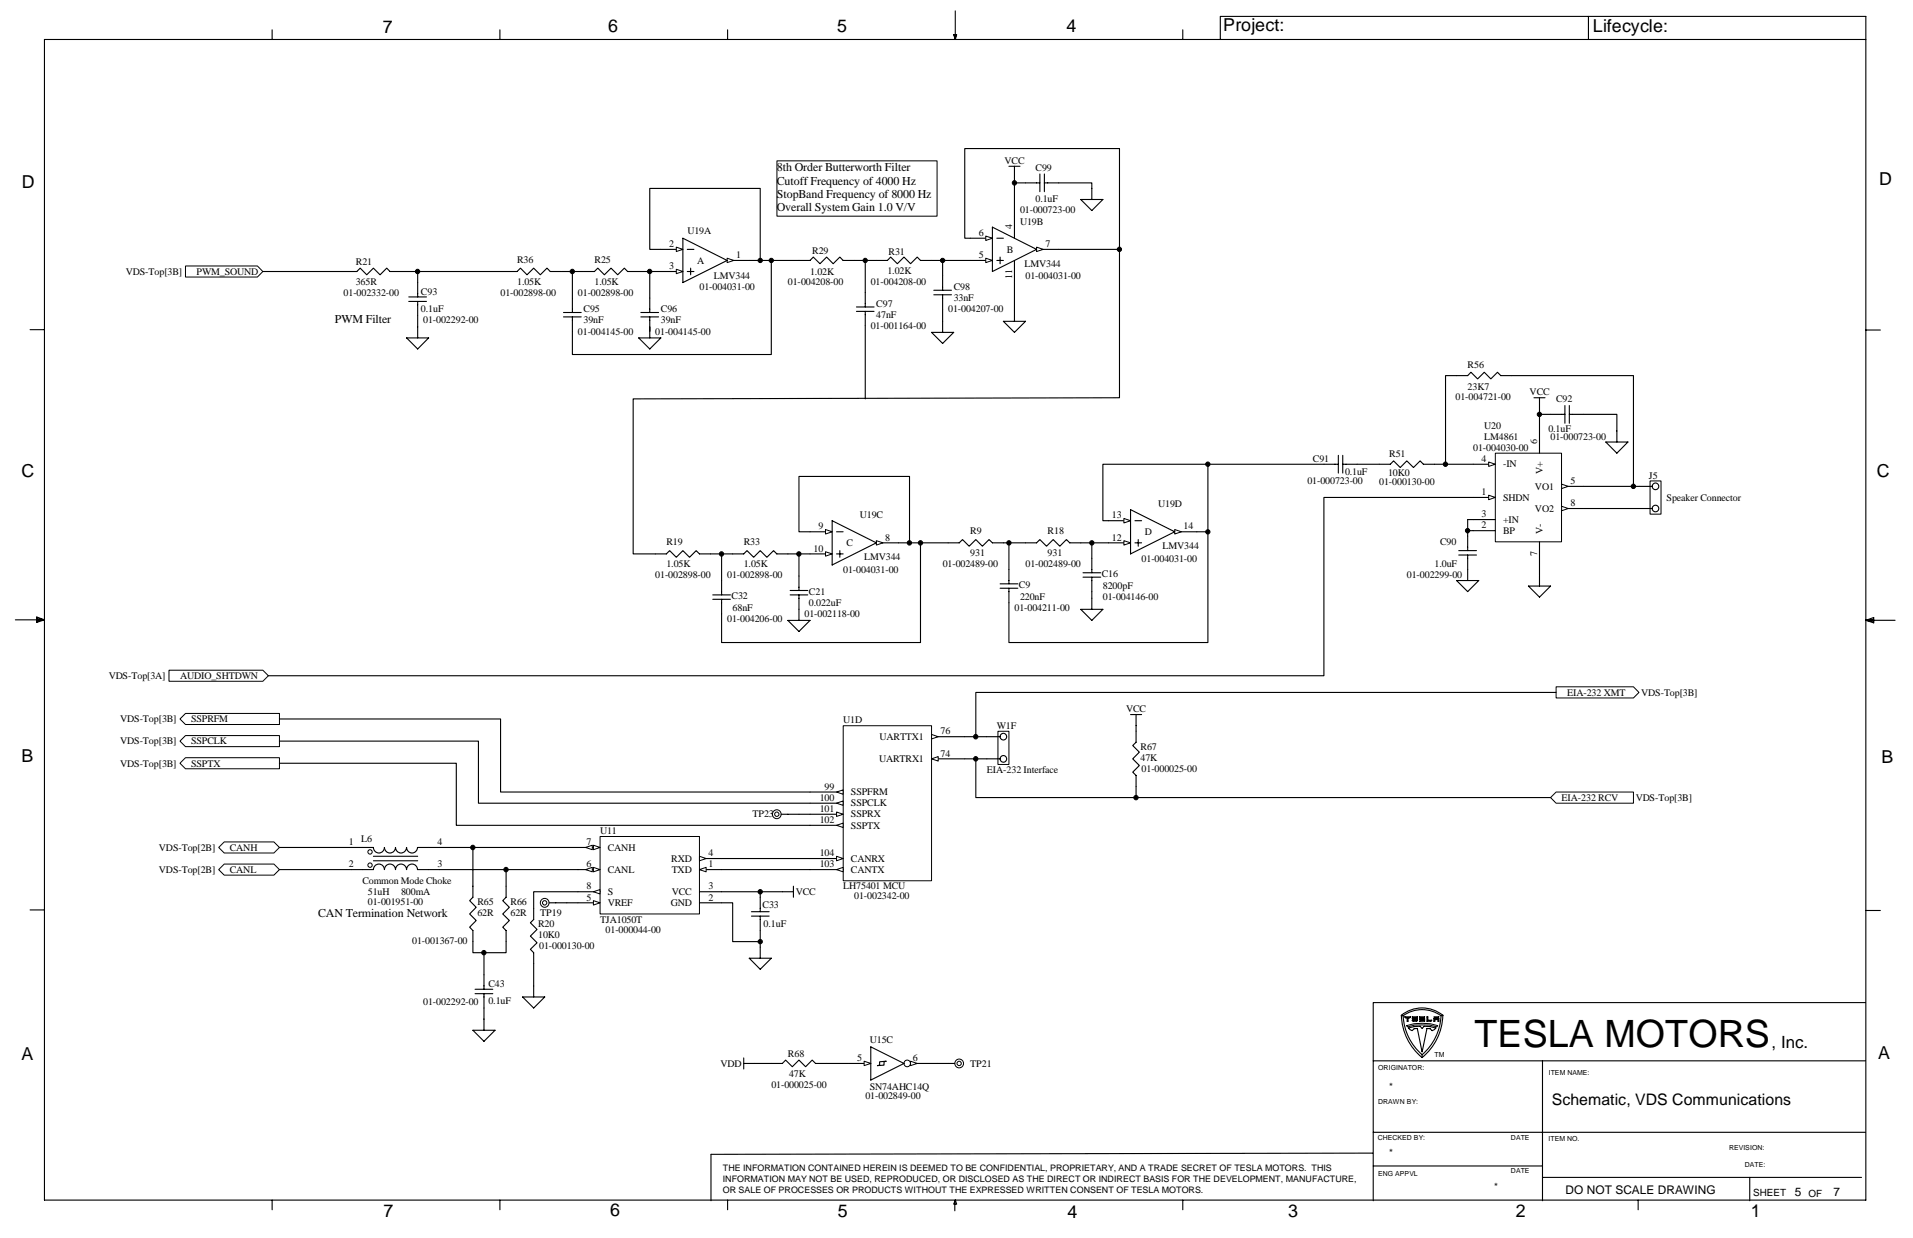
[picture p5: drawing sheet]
<svg xmlns="http://www.w3.org/2000/svg" width="432mm" height="279mm" viewBox="0 0 432 279" stroke-linecap="round" stroke-linejoin="round" font-family="sans-serif">
<g fill="none" stroke="#000" stroke-width=".25">
<path d="M61.4 6.7v2.2M112.8 6.7v2.2M164.2 6.7v2.2M215.3 7.8h.6l-.3 1.1zM215.4 7.8l.2 1.1M215.6 2.5v6.4M215.7 7.8l-.1 1.1M267 6.7v2.2M275.4 8.9v-5.2h145.8v267.1h-411.2v-261.9h411.2M358.5 3.7v5.2M6.8 74.4h3.2M421.2 74.5h3.2"/>
<path d="M3.5 139.9h6.5M8.3 139.6l1.7 .3M8.3 139.3l1.7 .6-1.7 .6zM10 139.9l-1.7 .2M421.2 140h6.6M421.2 140l1.7-.6v1.2zM421.2 140l1.7 .2M422.9 139.8l-1.7 .2M6.8 205.4h3.2M421.2 205.5h3.2M310 239.4h111.1M316.3 229.2a7.4 7.4 0 0 1 9.4 0"/>
<path d="M316.3 229.2l.4 .1a7.3 7.3 0 0 1 8.6 0M316.3 229.2a12.8 12.8 0 0 0 4.7 9.5M316.7 229.3a12.3 12.3 0 0 0 4.3 8.7M317.1 229.5h1.3M317.1 229.5l.2 .2h.3v.8h.2v-.8h.4l.2-.2M317.9 232l1.3-.3 1.4-.1 .4 .5 .4-.5 1.4 .1 1.3 .3-.8 .6-.5-.4-.7-.1-1.1 5.3-1.1-5.3-.7 .1-.5 .4zM318.8 229.9h1.1l-.2 .2h-.7zM319 230.5h.7l.3-.2h-1.2l.2 .2M319.9 229.5l-.2 .2h-.7l-.2-.2h1.2M321 238.1v.6M321.6 229.5l-.2 .2h-.7v.2h.9v.6h-1.2l.3-.2M321.6 229.5h-1.2v.6h1v.2h-.7"/>
<path d="M322.1 229.5h.2v.8h.9l-.1 .1-1 .1zM323.7 229.9h1.1v.6h-.2v-.4h-.7v.4h-.2zM324.8 229.5l-.2 .2h-.8l-.1-.2h1.1M325.3 229.2a12.3 12.3 0 0 1-4.3 8.8M325.7 229.1a12.7 12.7 0 0 1-4.7 9.6M325.7 229.1l-.4 .1M348.2 239.4v31.6M421.1 226.3h-111.1v44.7M310 255.5h111.1M61.4 270.8v2.2M112.8 270.8v2.2M164.2 270.8v2.2"/>
<path d="M215.5 271.1v2.2M215.6 270.8l.3 1h-.6zM267 270.8v2.2M309.8 260.2l-149.3 .3v10.5M310 263.1h38.2M348.2 265.7h72M369.8 270.8v2.2M394.9 265.7v5.3"/>
</g>
<path d="M317.5 231.5a12 12 0 0 1 7 0l-.2 .3a12.5 12.5 0 0 0-6.6 0z" fill="none" stroke="#000" stroke-width=".23"/>
<path d="M190.4 163.8h19.9v35h-19.9z" fill="#fff"/>
<path d="M190.3 163.8h20v35h-20z" fill="none" stroke="#000" stroke-width=".23"/>
<path d="M182.8 178.8h7.5" fill="none" stroke="#000" stroke-width=".25"/>
<path d="M188.8 178.8l1.5-.5v1z" fill="#fff" stroke="#000" stroke-width=".23"/>
<path d="M182.8 181.3h7.5" fill="none" stroke="#000" stroke-width=".25"/>
<path d="M188.8 181.3l1.5-.5v1z" fill="#fff" stroke="#000" stroke-width=".23"/>
<path d="M182.8 183.8h7.5" fill="none" stroke="#000" stroke-width=".25"/>
<path d="M188.8 183.3l1.5 .5-1.5 .5z" fill="#fff" stroke="#000" stroke-width=".23"/>
<path d="M182.8 186.3h7.5" fill="none" stroke="#000" stroke-width=".25"/>
<path d="M188.8 186.3l1.5-.5v1z" fill="#fff" stroke="#000" stroke-width=".23"/>
<path d="M182.8 196.3h7.5" fill="none" stroke="#000" stroke-width=".25"/>
<path d="M188.8 196.3l1.5-.6v1.1z" fill="#fff" stroke="#000" stroke-width=".23"/>
<path d="M182.8 193.8h7.5" fill="none" stroke="#000" stroke-width=".25"/>
<path d="M188.8 193.3l1.5 .5-1.5 .5z" fill="#fff" stroke="#000" stroke-width=".23"/>
<path d="M210.3 171.3h7.5" fill="none" stroke="#000" stroke-width=".25"/>
<path d="M210.3 171.3l1.5-.5v1z" fill="#fff" stroke="#000" stroke-width=".23"/>
<path d="M210.3 166.3h7.5" fill="none" stroke="#000" stroke-width=".25"/>
<path d="M210.3 165.8l1.5 .5-1.5 .5z" fill="#fff" stroke="#000" stroke-width=".23"/>
<path d="M169.1 216.3h5l-2.5 2.5zM169.6 205.8h4M169.6 206.8h4M171.6 213.8v2.5M171.6 202.5v3.3M171.6 206.8v3.2M176.6 201.3h2.5M179.1 200v2.5M118 225h5l-2.5 2.5zM120.5 222.5v2.5" fill="none" stroke="#000" stroke-width=".25"/>
<g fill="#fff" stroke="#000" stroke-width=".23">
<path d="M49.4 191.3l1.2-1.3h11.2l1.3 1.3-1.3 1.2h-11.2z" fill-rule="evenodd"/>
<path d="M49.4 196.3l1.2-1.3h11.2l1.3 1.3-1.3 1.2h-11.2z" fill-rule="evenodd"/>
</g>
<path d="M217.8 171.3h5M217.8 166.3h5M162.9 203.8h2.5v8.7h6.2M171.6 201.3h5M171.6 210v3.8" fill="none" stroke="#000" stroke-width=".25"/>
<path d="M38.1 151.3h21.2l1.3 1.2-1.3 1.3h-21.2z" fill-rule="evenodd" fill="#fff" stroke="#000" stroke-width=".23"/>
<g fill="none" stroke="#000" stroke-width=".25">
<path d="M92.3 67h4M92.3 68h4M94.3 63.8v3.2M94.3 68v3.3M350 93.5h3.2M353.2 91.5v4M354.2 93.5h3.3M354.2 91.5v4M298.8 104.8h3.3M302.1 102.8v4M303.1 104.8h3.2M303.1 102.8v4"/>
<path d="M79.3 191.3h5a1.24 1.24 0 0 0 1.2 1.2 1.24 1.24 0 0 0 1.3-1.2 1.25 1.25 0 0 0 1.2 1.2 1.25 1.25 0 0 0 1.3-1.2 1.25 1.25 0 0 0 1.2 1.2 1.25 1.25 0 0 0 1.3-1.2 1.24 1.24 0 0 0 1.2 1.2 1.24 1.24 0 0 0 1.2-1.2M79.3 196.3h5a1.24 1.24 0 0 1 1.2-1.3 1.24 1.24 0 0 1 1.3 1.3 1.25 1.25 0 0 1 1.2-1.3 1.25 1.25 0 0 1 1.3 1.3 1.25 1.25 0 0 1 1.2-1.3 1.25 1.25 0 0 1 1.3 1.3 1.24 1.24 0 0 1 1.2-1.3 1.24 1.24 0 0 1 1.2 1.3M84.3 194.3h10M84.3 193.3h10M94.3 196.3h5M99.3 191.3h-5M106.7 212.5v2.5h7.5v-2.5M109.2 215v8.3M120.5 217.5v5M130.5 201.3h-10v3.7M106.7 232.5h5l-2.5 2.5zM107.2 223.3h4"/>
<path d="M107.2 224.3h4M109.2 224.3v8.2"/>
</g>
<g fill="#fff" stroke="#000" stroke-width=".23">
<circle cx="83.5" cy="195.3" r=".49"/>
<circle cx="83.5" cy="192.3" r=".49"/>
</g>
<path d="M63.1 191.3h16.2M63.1 196.3h16.2M162.9 196.3h19.9M162.9 193.8h19.9M162.9 201.3h8.7v1.2" fill="none" stroke="#000" stroke-width=".25"/>
<path d="M135.5 188.8h22.4v17.5h-22.4z" fill="#fff"/>
<path d="M135.4 188.8h22.5v17.5h-22.5z" fill="none" stroke="#000" stroke-width=".23"/>
<path d="M130.5 191.3h4.9" fill="none" stroke="#000" stroke-width=".25"/>
<g fill="#fff" stroke="#000" stroke-width=".23">
<path d="M133.9 190.8l1.5 .5-1.5 .5z"/>
<path d="M132.2 191.3l1.5-.5v1z"/>
</g>
<path d="M130.5 196.3h4.9" fill="none" stroke="#000" stroke-width=".25"/>
<g fill="#fff" stroke="#000" stroke-width=".23">
<path d="M133.9 195.7l1.5 .6-1.5 .5z"/>
<path d="M132.2 196.3l1.5-.6v1.1z"/>
</g>
<path d="M130.5 201.3h4.9" fill="none" stroke="#000" stroke-width=".25"/>
<path d="M133.9 201.3l1.5-.5v1z" fill="#fff" stroke="#000" stroke-width=".23"/>
<path d="M157.9 196.3h5" fill="none" stroke="#000" stroke-width=".25"/>
<path d="M157.9 196.3l1.5-.6v1.1z" fill="#fff" stroke="#000" stroke-width=".23"/>
<path d="M157.9 193.8h5M157.9 203.8h5M157.9 201.3h5" fill="none" stroke="#000" stroke-width=".25"/>
<path d="M157.9 193.3l1.5 .5-1.5 .5z" fill="#fff" stroke="#000" stroke-width=".23"/>
<path d="M130.5 203.8h4.9" fill="none" stroke="#000" stroke-width=".25"/>
<path d="M133.9 203.3l1.5 .5-1.5 .5z" fill="#fff" stroke="#000" stroke-width=".23"/>
<path d="M99.3 191.3h31.2M99.3 196.3h31.2M106.7 191.3v11.2l-.7 .8 1.5 1.5-1.5 1.5 1.5 1.5-1.5 1.5 .7 .7v2.5M114.2 196.3v6.2l-.7 .8 1.5 1.5-1.5 1.5 1.5 1.5-1.5 1.5 .7 .7v2.5M167.9 238.8v2.5M167.9 240h8.7l.7-.8 1.5 1.5 1.5-1.5 1.5 1.5 1.5-1.5 .8 .8h7.5" fill="none" stroke="#000" stroke-width=".25"/>
<g fill="#fff" stroke="#000" stroke-width=".23">
<circle cx="122.9" cy="203.8" r=".99"/>
<circle cx="122.9" cy="203.8" r=".49"/>
</g>
<path d="M124 203.8h6.5" fill="none" stroke="#000" stroke-width=".25"/>
<g fill="#fff" stroke="#000" stroke-width=".23">
<circle cx="216.5" cy="240" r=".99"/>
<circle cx="216.5" cy="240" r=".49"/>
</g>
<path d="M120.5 205v2.5l-.8 .8 1.5 1.5-1.5 1.5 1.5 1.5-1.5 1.4 .8 .8v2.5M209 240h6.5" fill="none" stroke="#000" stroke-width=".25"/>
<path d="M41.9 60h16.2l1.2 1.3-1.2 1.2h-16.2z" fill-rule="evenodd" fill="#fff" stroke="#000" stroke-width=".23"/>
<path d="M346.2 89.8h2.5M347.5 89.8v7.5M357.5 93.5h7.5v6.3M362.5 99.8h5l-2.5 2.5zM306.3 104.8h7.5l.8-.8 1.5 1.5 1.4-1.5 1.5 1.5 1.5-1.5 .8 .8h11.2M332.5 112.3h-33.7v40.2h-238.2M370 109.8h2.4M370 114.8h2.4M345 132.3h5l-2.5 2.5zM347.5 129.8v2.5" fill="none" stroke="#000" stroke-width=".25"/>
<path d="M372.5 108.6h2.4v7.4h-2.4z" fill="#fff"/>
<path d="M372.4 108.5h2.5v7.5h-2.5z" fill="none" stroke="#000" stroke-width=".23"/>
<g fill="none" stroke="#000" stroke-width=".25">
<path d="M372.4 109.8h.5M372.4 114.8h.5M329.3 125.3h4M329.3 124.3h4M331.3 121v3.3M331.3 125.3v3.2"/>
<circle cx="373.7" cy="109.8" r=".74"/>
<circle cx="373.7" cy="114.8" r=".74"/>
</g>
<g fill="#fff" stroke="#000" stroke-width=".23">
<path d="M351.2 155h17.5l1.3 1.3-1.3 1.2h-17.5z" fill-rule="evenodd"/>
<path d="M350 180l1.2-1.2h17.5v2.5h-17.5z" fill-rule="evenodd"/>
</g>
<path d="M351.2 156.3h-130.9v10M220.3 171.3v8.7h129.7" fill="none" stroke="#000" stroke-width=".25"/>
<path d="M337.5 102.3h15v20h-15z" fill="#fff"/>
<path d="M337.5 102.3h15v20h-15z" fill="none" stroke="#000" stroke-width=".23"/>
<path d="M332.5 117.3h5M332.5 119.8h5M332.5 112.3h5" fill="none" stroke="#000" stroke-width=".25"/>
<path d="M336 111.8l1.5 .5-1.5 .5z" fill="#fff" stroke="#000" stroke-width=".23"/>
<path d="M332.5 104.8h5" fill="none" stroke="#000" stroke-width=".25"/>
<path d="M336 104.3l1.5 .5-1.5 .5z" fill="#fff" stroke="#000" stroke-width=".23"/>
<path d="M352.5 109.8h5" fill="none" stroke="#000" stroke-width=".25"/>
<path d="M352.5 109.3l1.5 .5-1.5 .5z" fill="#fff" stroke="#000" stroke-width=".23"/>
<path d="M352.5 114.8h5" fill="none" stroke="#000" stroke-width=".25"/>
<path d="M352.5 114.3l1.5 .5-1.5 .5z" fill="#fff" stroke="#000" stroke-width=".23"/>
<path d="M328.8 84.8h-2.5v20M341.2 84.8h27.5v25M347.5 97.3v5M357.5 109.8h12.5M357.5 114.8h12.5M347.5 122.3v7.5M255.2 161.3h2.5M256.4 161.3v6.2l-.7 .8 1.5 1.5-1.5 1.5 1.5 1.5-1.5 1.5 .7 .7v5M204 240h5" fill="none" stroke="#000" stroke-width=".25"/>
<g fill="#fff" stroke="#000" stroke-width=".23">
<path d="M205.5 239.5l1.5 .5-1.5 .5z"/>
<circle cx="204.8" cy="240" r=".74"/>
</g>
<path d="M191.6 240h5" fill="none" stroke="#000" stroke-width=".25"/>
<path d="M195.1 239.5l1.5 .5-1.5 .5z" fill="#fff" stroke="#000" stroke-width=".23"/>
<g fill="none" stroke="#000" stroke-width=".25">
<path d="M149.2 56.3h-2.5v-13.8h24.9v16.3M169.1 58.8h11.2M174.1 58.8v21.2h-44.9v-5.2M192.8 58.8h5M195.3 58.8v7.2M210.3 58.8h8.7M219 53.8h-1.2v-20.3h34.9v22.8h-13.7M59.3 61.3h18.7M90.5 61.3h23.7M91.8 76.3h5l-2.5 2.5zM94.3 61.3v2.5M94.3 71.3v5"/>
<path d="M126.7 61.3h2.5M131.7 61.3h-2.5v6M144.2 76.3h5l-2.5 2.5zM144.2 61.3h5M146.7 61.3v6M146.7 73.8v2.5M210.3 75h5l-2.5 2.5zM212.8 72.5v2.5M226.5 72.5h5l-2.5 2.5zM229 70v2.5M196.6 236.3l7.4 3.7-7.4 3.8zM198.5 239.6l1.5-.1-.5 .1v.8l-1.4 .1 .4-.1z"/>
</g>
<path d="M175.4 36.3h36.1v12.5h-36.1z" fill="#fff"/>
<path d="M175.4 36.3h36.1v12.5h-36.1z" fill="none" stroke="#000" stroke-width=".23"/>
<g fill="none" stroke="#000" stroke-width=".25">
<path d="M227.7 37.5h2.5M229 37.5v2.5M234.7 39.3v4M235.7 39.3v4M180.3 58.8h2.5l.8-.8 1.5 1.5 1.5-1.5 1.5 1.5 1.5-1.5 .7 .8h2.5M197.8 58.8h2.5l.7-.8 1.5 1.5 1.5-1.5 1.5 1.5 1.5-1.5 .8 .8h2.5M234.7 41.3h-5.7M235.7 41.3h10.7v3.7M243.9 45h5l-2.5 2.5zM78 61.3h2.5l.8-.8 1.5 1.5 1.5-1.5 1.5 1.5 1.5-1.5 .7 .8h2.5M328.8 84.8h2.5l.7-.8 1.5 1.5 1.5-1.5 1.5 1.5 1.5-1.5 .8 .8h2.4M222.8 166.3h2.4"/>
<path d="M222.8 171.3h2.4"/>
</g>
<path d="M225.3 165.1h2.4v7.4h-2.4z" fill="#fff"/>
<path d="M225.3 165h2.4v7.5h-2.4z" fill="none" stroke="#000" stroke-width=".23"/>
<g fill="none" stroke="#000" stroke-width=".25">
<path d="M149.2 56.3h4.9M250.2 117.5h-1.3v-12.7h23.7v15.2h-2.4M147.9 125h2.5l.8-.7 1.5 1.5 1.4-1.5 1.5 1.5 1.5-1.5 .8 .7h5M177.8 125h5M178.4 133.3h3.9M178.4 134.3h3.9M180.3 125v8.3M180.3 134.3v5.7M182.8 120h-2.5v-12.5h25v15M202.8 122.5h13.7l.8-.7 1.5 1.5 1.5-1.5 1.4 1.5 1.5-1.5 .8 .7h3.7v6M231.5 122.5h2.5l.7-.7 1.5 1.5 1.5-1.5 1.5 1.5 1.5-1.5 .8 .7h8.7M243.9 137.5h5l-2.5 2.5z"/>
<path d="M246.4 135v2.5M177.8 140h5l-2.5 2.5zM225.2 166.3h.5M225.2 171.3h.5"/>
<circle cx="226.5" cy="166.3" r=".74"/>
<circle cx="226.5" cy="171.3" r=".74"/>
</g>
<path d="M152.7 55.8l1.4 .5-1.4 .5z" fill="#fff" stroke="#000" stroke-width=".23"/>
<path d="M149.2 61.3h4.9" fill="none" stroke="#000" stroke-width=".25"/>
<path d="M152.7 60.8l1.4 .5-1.4 .5z" fill="#fff" stroke="#000" stroke-width=".23"/>
<path d="M164.1 58.8h5" fill="none" stroke="#000" stroke-width=".25"/>
<path d="M164.1 58.3l1.5 .5-1.5 .5z" fill="#fff" stroke="#000" stroke-width=".23"/>
<path d="M154.1 53.8l10 5-10 5zM155.1 56.3h1.5M219 58.8h5M155.1 61.3h1.5M155.9 60.5v1.5" fill="none" stroke="#000" stroke-width=".25"/>
<path d="M222.5 58.3l1.5 .5-1.5 .5z" fill="#fff" stroke="#000" stroke-width=".23"/>
<path d="M219 53.8h5" fill="none" stroke="#000" stroke-width=".25"/>
<path d="M222.5 53.3l1.5 .5-1.5 .5z" fill="#fff" stroke="#000" stroke-width=".23"/>
<path d="M234 56.3h5" fill="none" stroke="#000" stroke-width=".25"/>
<path d="M234 55.8l1.5 .5-1.5 .5z" fill="#fff" stroke="#000" stroke-width=".23"/>
<path d="M224 51.3l10 5-10 5zM225 53.8h1.5M225 58.8h1.5M225.7 58v1.5M229 48.8v5M229 58.8v5M197.8 122.5h5" fill="none" stroke="#000" stroke-width=".25"/>
<path d="M197.8 122l1.5 .5-1.5 .5z" fill="#fff" stroke="#000" stroke-width=".23"/>
<path d="M182.8 125h5" fill="none" stroke="#000" stroke-width=".25"/>
<path d="M186.3 124.5l1.5 .5-1.5 .5z" fill="#fff" stroke="#000" stroke-width=".23"/>
<path d="M182.8 120h5" fill="none" stroke="#000" stroke-width=".25"/>
<path d="M186.3 119.5l1.5 .5-1.5 .5z" fill="#fff" stroke="#000" stroke-width=".23"/>
<path d="M187.8 117.5l10 5-10 5zM188.8 120h1.5M188.8 125h1.5M189.6 124.3v1.5M265.2 120h5" fill="none" stroke="#000" stroke-width=".25"/>
<path d="M265.2 119.5l1.5 .5-1.5 .5z" fill="#fff" stroke="#000" stroke-width=".23"/>
<path d="M250.2 122.5h5" fill="none" stroke="#000" stroke-width=".25"/>
<path d="M253.7 122l1.5 .5-1.5 .5z" fill="#fff" stroke="#000" stroke-width=".23"/>
<path d="M250.2 117.5h5" fill="none" stroke="#000" stroke-width=".25"/>
<path d="M253.7 117l1.5 .5-1.5 .5z" fill="#fff" stroke="#000" stroke-width=".23"/>
<path d="M229 40v8.8M195.3 73.5v16.5M229 63.8v6.2M255.2 115l10 5-10 5zM256.2 117.5h1.5M272.6 104.8h26.2M227.7 122.5h3.8M256.2 122.5h1.5M256.9 121.8v1.5M272.6 120v25h-44.9v-9" fill="none" stroke="#000" stroke-width=".25"/>
<g fill="#fff" stroke="#000" stroke-width=".23">
<path d="M40.6 162.3l1.3-1.3h21.2v2.5h-21.2z" fill-rule="evenodd"/>
<path d="M40.6 167.3l1.3-1.3h21.2v2.5h-21.2z" fill-rule="evenodd"/>
<path d="M40.6 172.3l1.3-1.3h21.2v2.5h-21.2z" fill-rule="evenodd"/>
</g>
<g fill="none" stroke="#000" stroke-width=".25">
<path d="M212.8 58.8v6.7M114.2 61.3h2.5l.8-.8 1.5 1.5 1.5-1.5 1.5 1.5 1.5-1.5 .7 .8h2.5M127.2 70.5h4M127.2 71.5h4M129.2 67.3v3.2M129.2 71.5v3.3M131.7 61.3h2.5l.7-.8 1.5 1.5 1.5-1.5 1.5 1.5 1.5-1.5 .8 .8h2.5M144.7 70.5h4M144.7 71.5h4M146.7 67.3v3.2M146.7 71.5v3.3M193.3 69.3h4"/>
<path d="M193.3 70.3h4M195.3 66v3.3M195.3 70.3v3.2M210.8 65.5h4M210.8 66.5h4M212.8 66.5v6M331.3 119.8h1.2M332.5 117.3h-1.2v3.7M160.9 134.3h4M160.9 135.3h4M177.8 125h-2.5l-.7-.7-1.5 1.5-1.5-1.5-1.5 1.5-1.5-1.5-.7 .7h-5v9.3M207.8 122.5v22.5h-44.9v-9.7"/>
<path d="M225.7 131.8h4M225.7 132.8h4M227.7 128.5v3.3M227.7 132.8v3.2M244.5 129.3h4M244.5 130.3h4M246.4 122.5v6.8M246.4 130.3v4.7M328.8 131h5l-2.5 2.5zM331.3 128.5v2.5M63.1 162.3h49.9v16.5h69.8M63.1 167.3h44.9v14h74.8"/>
<path d="M63.1 172.3h39.9v14h79.8"/>
</g>
<g fill="#fff" stroke="#000" stroke-width=".23">
<circle cx="175.3" cy="183.8" r=".99"/>
<circle cx="175.3" cy="183.8" r=".49"/>
</g>
<path d="M252.7 56.3v33.5l-109.8 .2v35h5M347.5 93.5h2.5M176.3 183.8h6.5" fill="none" stroke="#000" stroke-width=".25"/>
<g fill="#000" stroke="#000" stroke-width=".23">
<circle cx="171.6" cy="58.8" r=".49"/>
<circle cx="174.1" cy="58.8" r=".49"/>
<circle cx="195.3" cy="58.8" r=".48"/>
<circle cx="212.8" cy="58.8" r=".49"/>
<circle cx="229" cy="41.3" r=".5"/>
<circle cx="252.7" cy="56.3" r=".49"/>
<circle cx="94.2" cy="61.3" r=".49"/>
<circle cx="129.2" cy="61.3" r=".49"/>
<circle cx="146.6" cy="61.3" r=".49"/>
<circle cx="347.5" cy="93.5" r=".49"/>
<circle cx="272.6" cy="104.8" r=".49"/>
<circle cx="326.3" cy="104.8" r=".49"/>
<circle cx="331.3" cy="119.8" r=".49"/>
<circle cx="368.7" cy="109.8" r=".49"/>
<circle cx="162.9" cy="125" r=".49"/>
<circle cx="180.3" cy="125" r=".49"/>
<circle cx="205.3" cy="122.5" r=".49"/>
<circle cx="207.8" cy="122.5" r=".49"/>
<circle cx="227.7" cy="122.5" r=".49"/>
<circle cx="246.4" cy="122.5" r=".49"/>
<circle cx="272.6" cy="120" r=".48"/>
<circle cx="220.2" cy="166.3" r=".5"/>
<circle cx="220.2" cy="171.3" r=".5"/>
<circle cx="106.7" cy="191.3" r=".49"/>
<circle cx="114.2" cy="196.3" r=".5"/>
<circle cx="256.4" cy="180" r=".49"/>
<circle cx="109.2" cy="215" r=".49"/>
<circle cx="171.6" cy="201.3" r=".49"/>
<circle cx="171.6" cy="212.5" r=".49"/>
</g>
<text font-size="8.5" x="332.8" y="236.3">TESLA MOTORS</text>
<g font-size="4">
<text x="86.4" y="7.4">7</text>
<text x="137.2" y="7.3">6</text>
<text x="188.9" y="7.2">5</text>
<text x="240.8" y="7.3">4</text>
<text x="276.1" y="6.9">Project:</text>
<text x="359.6" y="7.2">Lifecycle:</text>
<text x="424.2" y="41.7">D</text>
<text x="4.9" y="42.5">D</text>
<text x="4.9" y="107.6">C</text>
<text x="423.7" y="107.7">C</text>
<text x="4.8" y="171.9">B</text>
<text x="424.7" y="172.3">B</text>
<text x="4.8" y="239.3">A</text>
<text x="423.9" y="238.9">A</text>
<text x="86.6" y="274.6">7</text>
<text x="137.8" y="274.5">6</text>
<text x="189.1" y="274.6">5</text>
<text x="240.9" y="274.8">4</text>
<text x="290.7" y="274.6">3</text>
<text x="342.2" y="274.7">2</text>
<text x="395.2" y="274.7">1</text>
</g>
<text font-size="3.8" x="399.9" y="236.5">, Inc.</text>
<text font-size="3.6" x="350.2" y="249.5">Schematic, VDS Communications</text>
<g font-size="2.7">
<text x="175.4" y="38.7">8th Order Butterworth Filter</text>
<text x="175.4" y="41.7">Cutoff Frequency of 4000 Hz</text>
<text x="175.4" y="44.7">StopBand Frequency of 8000 Hz</text>
<text x="175.4" y="47.6">Overall System Gain 1.0 V/V</text>
<text x="75.6" y="72.9">PWM Filter</text>
<text x="71.8" y="206.9">CAN Termination Network</text>
<text x="353.4" y="269.6">DO NOT SCALE DRAWING</text>
<text x="405.1" y="269.9">5</text>
<text x="413.9" y="269.9">7</text>
</g>
<g font-size="2.3">
<text x="226.8" y="37">VCC</text>
<text x="233.7" y="38.5">C99</text>
<text x="233.7" y="45.5">0.1uF</text>
<text x="155.2" y="52.7">U19A</text>
<text x="220.9" y="53.3">6</text>
<text x="228.5" y="51.8" transform="rotate(-90 228.5 51.8)">4</text>
<text x="230.3" y="50.8">U19B</text>
<text x="230.3" y="48">01-000723-00</text>
<text x="80.3" y="59.8">R21</text>
<text x="116.7" y="59.2">R36</text>
<text x="134.2" y="59.2">R25</text>
<text x="151.1" y="55.8">2</text>
<text x="157.4" y="59.5">A</text>
<text x="166.1" y="58.3">1</text>
<text x="183.3" y="57.3">R29</text>
<text x="200.6" y="57.5">R31</text>
<text x="220.9" y="58.3">5</text>
<text x="227.2" y="57">B</text>
<text x="236" y="55.8">7</text>
<text x="28.4" y="62">VDS-Top[3B]</text>
<text x="44.4" y="62">PWM_SOUND</text>
<text x="80.3" y="64.2">365R</text>
<text x="116.7" y="64.2">1.05K</text>
<text x="134.2" y="64.2">1.05K</text>
<text x="151.1" y="60.7">3</text>
<text x="157.9" y="65.5">01-004031-00</text>
<text x="161.1" y="63">LMV344</text>
<text x="177.9" y="64.2">01-004208-00</text>
<text x="182.8" y="62">1.02K</text>
<text x="196.6" y="64.2">01-004208-00</text>
<text x="200.3" y="61.7">1.02K</text>
<text x="215.3" y="65.5">C98</text>
<text x="228.5" y="63" transform="rotate(-90 228.5 63)">11</text>
<text x="231.2" y="60.3">LMV344</text>
<text x="231.5" y="63">01-004031-00</text>
<text x="77.6" y="66.8">01-002332-00</text>
<text x="95" y="66.5">C93</text>
<text x="95" y="70.5">0.1uF</text>
<text x="113" y="66.8">01-002898-00</text>
<text x="130.5" y="66.8">01-002898-00</text>
<text x="131.7" y="70.5">C95</text>
<text x="149.2" y="70.5">C96</text>
<text x="197.8" y="71.8">47nF</text>
<text x="197.8" y="69.3">C97</text>
<text x="214" y="70.5">01-004207-00</text>
<text x="215.3" y="68">33nF</text>
<text x="95.5" y="73">01-002292-00</text>
<text x="130.5" y="75.5">01-004145-00</text>
<text x="131.7" y="73">39nF</text>
<text x="147.9" y="75.5">01-004145-00</text>
<text x="149.2" y="73">39nF</text>
<text x="196.6" y="74.3">01-001164-00</text>
<text x="331.3" y="83">R56</text>
<text x="331.3" y="88">23K7</text>
<text x="345.2" y="89.2">VCC</text>
<text x="328.5" y="90.3">01-004721-00</text>
<text x="351.2" y="90.7">C92</text>
<text x="332.5" y="101.7">01-004030-00</text>
<text x="335" y="96.8">U20</text>
<text x="335" y="99.2">LM4861</text>
<text x="347" y="100.3" transform="rotate(-90 347 100.3)">6</text>
<text x="349.5" y="97.5">0.1uF</text>
<text x="350" y="99.3">01-000723-00</text>
<text x="296.4" y="104.2">C91</text>
<text x="303.6" y="107.3">0.1uF</text>
<text x="313.3" y="107.5">10K0</text>
<text x="313.6" y="103.3">R51</text>
<text x="334.4" y="104.2">4</text>
<text x="339.3" y="105.5">-IN</text>
<text x="348.2" y="106.9" transform="rotate(-90 348.2 106.9)">V+</text>
<text x="372.2" y="108">J5</text>
<text x="295.1" y="109.2">01-000723-00</text>
<text x="311.3" y="109.5">01-000130-00</text>
<text x="334.4" y="111.7">1</text>
<text x="339.3" y="113">SHDN</text>
<text x="346.5" y="110.5">VO1</text>
<text x="354.5" y="109.2">5</text>
<text x="376.2" y="113">Speaker Connector</text>
<text x="184.7" y="119.5">9</text>
<text x="194.1" y="117">U19C</text>
<text x="251" y="117">13</text>
<text x="261.4" y="114.5">U19D</text>
<text x="267.2" y="119.5">14</text>
<text x="334.4" y="116.8">3</text>
<text x="334.4" y="119.3">2</text>
<text x="339.3" y="118">+IN</text>
<text x="346.5" y="115.5">VO2</text>
<text x="354.5" y="114.2">8</text>
<text x="150.4" y="123">R19</text>
<text x="167.9" y="123">R33</text>
<text x="183.6" y="124.5">10</text>
<text x="191.1" y="123.3">C</text>
<text x="199.8" y="122">8</text>
<text x="219" y="120.5">R9</text>
<text x="219" y="125.5">931</text>
<text x="236.5" y="120.5">R18</text>
<text x="236.5" y="125.5">931</text>
<text x="251" y="122">12</text>
<text x="258.4" y="120.8">D</text>
<text x="262.4" y="124">LMV344</text>
<text x="325.1" y="123">C90</text>
<text x="339.3" y="120.5">BP</text>
<text x="347" y="125.4" transform="rotate(-90 347 125.4)">7</text>
<text x="348.2" y="120.5" transform="rotate(-90 348.2 120.5)">V-</text>
<text x="147.9" y="130.5">01-002898-00</text>
<text x="150.4" y="128">1.05K</text>
<text x="164.1" y="130.5">01-002898-00</text>
<text x="167.9" y="128">1.05K</text>
<text x="190.3" y="129.2">01-004031-00</text>
<text x="195.1" y="126.5">LMV344</text>
<text x="212.8" y="128">01-002489-00</text>
<text x="231.5" y="128">01-002489-00</text>
<text x="248.7" y="130.2">C16</text>
<text x="257.7" y="126.7">01-004031-00</text>
<text x="317.6" y="130.5">01-002299-00</text>
<text x="323.8" y="128">1.0uF</text>
<text x="165.1" y="135.2">C32</text>
<text x="165.4" y="138">68nF</text>
<text x="182.6" y="134.2">C21</text>
<text x="182.6" y="136.7">0.022uF</text>
<text x="229" y="138">01-004211-00</text>
<text x="230" y="132.7">C9</text>
<text x="230.3" y="135.5">220nF</text>
<text x="249" y="135.5">01-004146-00</text>
<text x="249" y="133">8200pF</text>
<text x="164.1" y="140.5">01-004206-00</text>
<text x="181.6" y="139.2">01-002118-00</text>
<text x="24.5" y="153.2">VDS-Top[3A]</text>
<text x="40.6" y="153.2">AUDIO_SHTDWN</text>
<text x="254.2" y="160.7">VCC</text>
<text x="353.7" y="157">EIA-232 XMT</text>
<text x="370.5" y="157">VDS-Top[3B]</text>
<text x="27.1" y="163">VDS-Top[3B]</text>
<text x="27.1" y="168">VDS-Top[3B]</text>
<text x="43.1" y="163">SSPRFM</text>
<text x="43.1" y="168">SSPCLK</text>
<text x="190.3" y="163.2">U1D</text>
<text x="198.5" y="167">UARTTX1</text>
<text x="212.3" y="165.7">76</text>
<text x="225" y="164.5">W1F</text>
<text x="27.1" y="173">VDS-Top[3B]</text>
<text x="43.1" y="173">SSPTX</text>
<text x="198.4" y="172">UARTRX1</text>
<text x="212.3" y="170.8">74</text>
<text x="257.4" y="169.2">R67</text>
<text x="257.4" y="171.7">47K</text>
<text x="186.1" y="178.2">99</text>
<text x="192.1" y="179.5">SSPFRM</text>
<text x="222.8" y="174.5">EIA-232 Interface</text>
<text x="257.7" y="174.2">01-000025-00</text>
<text x="169.9" y="184.5">TP23</text>
<text x="185" y="180.7">100</text>
<text x="185" y="183.2">101</text>
<text x="185" y="185.7">102</text>
<text x="192.1" y="182">SSPCLK</text>
<text x="192.1" y="184.5">SSPRX</text>
<text x="352.5" y="180.7">EIA-232 RCV</text>
<text x="369.2" y="180.7">VDS-Top[3B]</text>
<text x="35.9" y="192">VDS-Top[2B]</text>
<text x="51.9" y="192">CANH</text>
<text x="78.7" y="190.7">1</text>
<text x="81.6" y="190">L6</text>
<text x="98.8" y="190.7">4</text>
<text x="132.4" y="190.7">7</text>
<text x="135.4" y="188.2">U11</text>
<text x="137.2" y="192">CANH</text>
<text x="192.1" y="187">SSPTX</text>
<text x="35.9" y="197">VDS-Top[2B]</text>
<text x="51.9" y="197">CANL</text>
<text x="78.7" y="195.7">2</text>
<text x="98.8" y="195.7">3</text>
<text x="132.4" y="195.7">6</text>
<text x="137.2" y="197">CANL</text>
<text x="151.5" y="194.5">RXD</text>
<text x="151.6" y="197">TXD</text>
<text x="159.9" y="195.7">1</text>
<text x="159.9" y="193.2">4</text>
<text x="185" y="195.7">103</text>
<text x="185" y="193.2">104</text>
<text x="192.1" y="197">CANTX</text>
<text x="192.1" y="194.5">CANRX</text>
<text x="81.8" y="199.5">Common Mode Choke</text>
<text x="83.1" y="202">51uH</text>
<text x="90.5" y="202">800mA</text>
<text x="132.4" y="200.7">8</text>
<text x="132.4" y="203.2">5</text>
<text x="137.2" y="202">S</text>
<text x="151.6" y="202">VCC</text>
<text x="159.9" y="200.7">3</text>
<text x="159.9" y="203.2">2</text>
<text x="179.6" y="202">VCC</text>
<text x="190.3" y="200.7">LH75401 MCU</text>
<text x="192.8" y="203">01-002342-00</text>
<text x="83.1" y="204.2">01-001951-00</text>
<text x="107.8" y="204.2">R65</text>
<text x="107.8" y="206.7">62R</text>
<text x="115.2" y="204.2">R66</text>
<text x="115.2" y="206.7">62R</text>
<text x="121.5" y="209.2">R20</text>
<text x="122" y="206.7">TP19</text>
<text x="135.4" y="208.2">TJA1050T</text>
<text x="137.2" y="204.5">VREF</text>
<text x="151.4" y="204.5">GND</text>
<text x="172.1" y="205">C33</text>
<text x="172.4" y="209.2">0.1uF</text>
<text x="93" y="213">01-001367-00</text>
<text x="121.5" y="211.7">10K0</text>
<text x="121.7" y="214.2">01-000130-00</text>
<text x="136.7" y="210.5">01-000044-00</text>
<text x="95.5" y="226.7">01-002292-00</text>
<text x="110.2" y="222.7">C43</text>
<text x="110.2" y="226.5">0.1uF</text>
<text x="177.9" y="238.5">R68</text>
<text x="193.5" y="239.5">5</text>
<text x="196.3" y="235.5">U15C</text>
<text x="206" y="239.5">6</text>
<text x="162.6" y="240.7">VDD</text>
<text x="174.1" y="245.5">01-000025-00</text>
<text x="178.1" y="243">47K</text>
<text x="196.3" y="246">SN74AHC14Q</text>
<text x="219" y="240.7">TP21</text>
<text x="195.3" y="248">01-002849-00</text>
</g>
<g font-size="2.2">
<text x="313.6" y="246">*</text>
<text x="313.6" y="261">*</text>
<text x="337.3" y="268.5">*</text>
<text x="395.7" y="269.9">SHEET</text>
<text x="408.2" y="270.2">OF</text>
</g>
<g font-size="2">
<text x="163.2" y="264.3">THE INFORMATION CONTAINED HEREIN IS DEEMED TO BE CONFIDENTIAL, PROPRIETARY, AND A TRADE SECRET OF TESLA MOTORS. THIS</text>
<text x="163.2" y="269.3">OR SALE OF PROCESSES OR PRODUCTS WITHOUT THE EXPRESSED WRITTEN CONSENT OF TESLA MOTORS.</text>
<text x="163.2" y="266.8">INFORMATION MAY NOT BE USED, REPRODUCED, OR DISCLOSED AS THE DIRECT OR INDIRECT BASIS FOR THE DEVELOPMENT, MANUFACTURE,</text>
</g>
<g font-size="1.6">
<text x="323.8" y="238.4">TM</text>
<text x="311.1" y="241.6">ORIGINATOR:</text>
<text x="349.6" y="242.6">ITEM NAME:</text>
<text x="311" y="249.2">DRAWN BY:</text>
<text x="311" y="257.3">CHECKED BY:</text>
<text x="341.1" y="257.2">DATE</text>
<text x="349.5" y="257.6">ITEM NO.</text>
<text x="390.3" y="259.7">REVISION:</text>
<text x="393.8" y="263.3">DATE:</text>
<text x="311" y="265.3">ENG APPVL</text>
<text x="341.1" y="264.8">DATE</text>
</g>
</svg>
